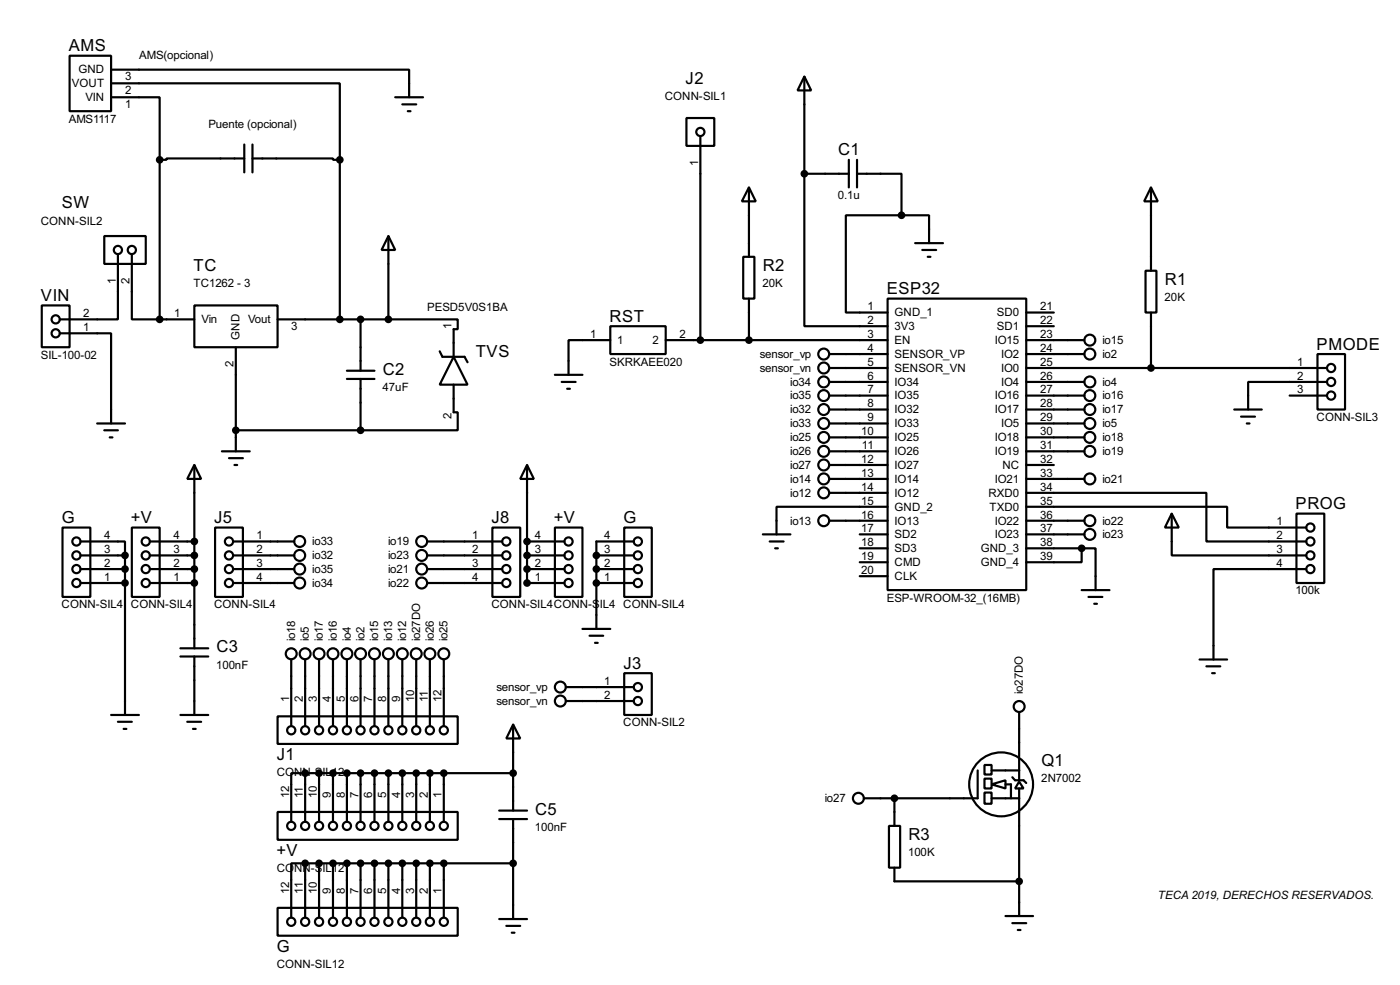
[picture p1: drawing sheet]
<svg xmlns="http://www.w3.org/2000/svg" width="256mm" height="180mm" viewBox="0 0 256 180" stroke-linecap="round" stroke-linejoin="round" font-family="sans-serif">
<g fill="none" stroke="#000" stroke-width=".4">
<path d="M12.8 10.2h7.6v10.2h-7.6zM20.4 12.8h54.6v5M20.4 15.3h41.9v14M20.4 17.8h8.9v11.5M72.4 17.8h5.1M73.7 19.1h2.6M147.4 14l1.2 2.6h-2.5zM147.4 14v17.8M29.3 29.3v29.2M44.8 29h-14.3v.3h-1.2M44.8 26.5v5.1M46.3 29h14.7v.3h1.3"/>
<path d="M46.3 26.5v5.1M62.3 29.3v29.2M74.7 20.4h.5M125.8 21.6h5.1v5.1h-5.1zM128.3 24.9v37.4M137.2 34.3l1.3 2.6h-2.6zM137.2 34.3v12.7M147.4 31.8v27.9h15.2M147.4 31.8h8.1M155.5 29.3v5M157 31.8h8.2v7.6M157 29.3v5"/>
<path d="M165.2 39.4h-10.2v17.8h7.6M165.2 39.4h5v5.1M210.9 34.3l1.2 2.6h-2.5zM210.9 34.3v15.3M7.7 55.9h5.1v7.7h-5.1zM19.1 43.2h7.6v5.1h-7.6zM21.6 46.5v12h-10.6M24.2 46.5v12h5.1M29.3 58.5h6.3M35.6 55.9h15.3v7.7h-15.3zM50.9 58.5h20.3M66.1 58.5v9.4"/>
<path d="M71.2 43.2l1.2 2.6h-2.5zM71.2 58.5h12.7v1.8h-.8v5M71.2 43.2v15.3M111.8 59.7h10.2v5.1h-10.2zM136.2 47h2v7.7h-2zM137.2 54.7v7.6M162.6 54.7h25.4v53.3h-25.4zM167.7 44.5h5.1M169 45.8h2.5M170 47h.5M188 57.2h5.1M188 59.7h5.1"/>
<path d="M209.9 49.6h2v7.6h-2zM210.9 57.2v10.2M11 61h9.4v16.5M17.8 77.5h5.1M19.1 78.8h2.5M43.2 63.6v19M43.2 78.8h22.9M63.6 69.4h5M63.6 67.9h5M66.1 69.4v9.4M80.6 64.3l.5 1h4l.6 1M83.1 65.3l2.6 5.1h-5.1z"/>
<path d="M83.1 70.4v5.1h.8v3.3h-17.8M101.7 68.6h5M102.9 69.9h2.6M103.9 71.2h.5M111.8 62.3h-7.6v6.3M122 62.3h40.6M151.9 67.4h10.7M151.9 64.8h10.7M151.9 69.9h10.7M151.9 72.4h10.7M151.9 75h10.7M151.9 77.5h10.7"/>
<path d="M188 67.4h55.1M188 62.3h10.7M188 64.8h10.7M188 69.9h10.7M188 72.4h10.7M188 75h10.7M188 77.5h10.7M226.1 75h5.1M227.4 76.3h2.5M228.4 77.5h.5M236.3 72.4h6.8M241.4 64.8h5v10.2h-5z"/>
<path d="M243.1 69.9h-14.4v5.1M11.5 96.6h5.1v12.7h-5.1zM14.8 99.1h8.1v2.6M20.1 80.1h.5M24.2 96.6h5.1v12.7h-5.1zM27.5 99.1h8.1M35.6 85.1l1.3 2.6h-2.6zM35.6 85.1v33.6M39.4 96.6h5.1v12.7h-5.1zM40.7 82.6h5.1M42 83.9h2.5M42.7 99.1h11.2"/>
<path d="M43 85.1h.5M78.3 99.1h13.7M90.2 96.6h5.1v12.7h-5.1zM96.6 85.1l1.2 2.6h-2.5zM96.6 85.1v21.6h6.8M96.6 99.1h6.8M101.7 96.6h5v12.7h-5zM114.4 96.6h5v12.7h-5zM116.1 99.1h-6.8v16M139.8 97.8h5M141 99.1h2.6M151.9 80.1h10.7"/>
<path d="M151.9 82.6h10.7M151.9 85.1h10.7M151.9 87.7h10.7M151.9 90.2h10.7M151.9 95.3h10.7M157.5 97.8h5.1M162.6 92.8h-20.3v5M188 92.8h36.8v3.8h14.5M188 90.2h33v8.9h18.3M188 80.1h10.7M188 82.6h10.7M188 85.1h5.1"/>
<path d="M188 87.7h10.7M188 95.3h10.7M188 97.8h10.7M214.7 94l1.3 2.6h-2.6zM214.7 94v7.7h24.6M237.5 94h5.1v12.7h-5.1zM14.8 104.2h8.1M14.8 101.7h8.1M14.8 106.7h8.1M22.9 101.7v29.2M27.5 104.2h8.1M27.5 101.7h8.1"/>
<path d="M27.5 106.7h8.1M33.1 118.7h5.1M42.7 104.2h11.2M42.7 101.7h11.2M42.7 106.7h11.2M78.3 104.2h13.7M78.3 101.7h13.7M78.3 106.7h13.7M96.6 104.2h6.8M96.6 101.7h6.8M106.7 115.1h5.1M108 116.4h2.5"/>
<path d="M109 117.7h.5M109.3 104.2h6.8M109.3 101.7h6.8M109.3 106.7h6.8M142 100.4h.5M157.5 100.4h5.1M157.5 102.9h5.1M157.5 105.5h5.1M188 100.4h10.2M198.2 100.4h2.5v7.6M198.2 100.4v2.5h-10.2M198.2 108h5.1"/>
<path d="M199.4 109.3h2.6M200.5 110.5h.5M239.3 104.2h-17v16.5M20.4 130.9h5.1M21.6 132.1h2.6M22.7 133.4h.5M33.1 130.9h5.1M33.1 120.2h5.1M34.3 132.1h2.6M35.4 133.4h.5M35.6 120.2v10.7M50.9 131.1h33v5.1h-33z"/>
<path d="M53.4 120.7v12.2M55.9 120.7v12.2M58.5 120.7v12.2M61 120.7v12.2M63.6 120.7v12.2M66.1 120.7v12.2M68.6 120.7v12.2M71.2 120.7v12.2M73.7 120.7v12.2M76.3 120.7v12.2M78.8 120.7v12.2M81.3 120.7v12.2"/>
<path d="M94 132.6l1.3 2.6h-2.5zM94 132.6v15.8M103.7 125.8h12.4M103.7 128.3h12.4M114.4 123.2h5v7.7h-5zM186.7 130.4v8.1M186.7 138.7v4.1M219.8 120.7h5M221 122h2.6M222.1 123.2h.5M50.9 148.6h33v5.1h-33zM55.9 158h-2.5v9.9"/>
<path d="M55.9 141.5h-2.5v8.9M55.9 158h38.1M55.9 141.5v8.9M55.9 158v9.9M55.9 141.5h38.1M58.5 141.5v8.9M58.5 158v9.9M61 141.5v8.9M61 158v9.9M63.6 141.5v8.9M63.6 158v9.9M66.1 141.5v8.9"/>
<path d="M66.1 158v9.9M68.6 141.5v8.9M68.6 158v9.9M71.2 141.5v8.9M71.2 158v9.9M73.7 141.5v8.9M73.7 158v9.9M76.3 141.5v8.9M76.3 158v9.9M78.8 141.5v8.9M78.8 158v9.9M81.3 141.5v8.9"/>
<path d="M81.3 158v9.9M91.5 148.4h5.1M91.5 149.9h5.1M94 149.9v18.3M162.9 151.2h2v7.6h-2zM163.9 146.1v5.1M163.9 158.8v2.5h22.8M179.1 141v5.1h-20.8M180.4 140h1.3v1.8h-1.3zM180.4 145.1h1.3v2h-1.3zM180.4 142.5h1.3v1.8h-1.3zM181.7 143.6l2.5-.8v1.5z"/>
<path d="M181.7 146.1h5M181.7 141h5M184.2 143.6h1v2.5M185.5 142.3l.5 .5h1.5l.5 .5M186.7 143.1l.8 1.2h-1.5zM186.7 144.3v23.4M50.9 166.2h33v5.1h-33zM91.5 168.2h5.1M92.8 169.5h2.5M93.8 170.7h.5M184.2 167.7h5.1M185.5 169h2.5"/>
<path d="M186.5 170.2h.5"/>
<circle cx="128.3" cy="24.2" r=".75"/>
<circle cx="10.2" cy="58.5" r=".75"/>
<circle cx="21.6" cy="45.8" r=".75"/>
<circle cx="24.1" cy="45.8" r=".75"/>
<circle cx="10.2" cy="61" r=".75"/>
<circle cx="150.9" cy="67.4" r="1"/>
<circle cx="150.9" cy="75" r="1"/>
<circle cx="150.9" cy="72.4" r="1"/>
<circle cx="150.9" cy="69.9" r="1"/>
<circle cx="150.9" cy="77.5" r="1"/>
<circle cx="150.9" cy="64.8" r="1"/>
<circle cx="199.6" cy="75" r="1"/>
<circle cx="199.6" cy="62.3" r="1"/>
<circle cx="199.6" cy="72.4" r="1"/>
<circle cx="199.6" cy="64.8" r="1"/>
<circle cx="199.6" cy="69.9" r="1"/>
<circle cx="199.6" cy="77.5" r="1"/>
<circle cx="243.8" cy="72.4" r=".75"/>
<circle cx="243.8" cy="67.4" r=".75"/>
<circle cx="243.8" cy="69.9" r=".75"/>
<circle cx="14" cy="99.1" r=".75"/>
<circle cx="26.7" cy="99.1" r=".75"/>
<circle cx="41.9" cy="99.1" r=".75"/>
<circle cx="54.9" cy="99.1" r="1"/>
<circle cx="77.2" cy="99.1" r="1"/>
<circle cx="92.7" cy="99.1" r=".75"/>
<circle cx="104.1" cy="99.1" r=".75"/>
<circle cx="116.8" cy="99.1" r=".75"/>
<circle cx="150.9" cy="85.1" r="1"/>
<circle cx="150.9" cy="82.6" r="1"/>
<circle cx="150.9" cy="90.2" r="1"/>
<circle cx="150.9" cy="95.3" r="1"/>
<circle cx="150.9" cy="80.1" r="1"/>
<circle cx="150.9" cy="87.7" r="1"/>
<circle cx="199.6" cy="95.3" r="1"/>
<circle cx="199.6" cy="97.8" r="1"/>
<circle cx="199.6" cy="80.1" r="1"/>
<circle cx="199.6" cy="82.6" r="1"/>
<circle cx="199.6" cy="87.7" r="1"/>
<circle cx="240" cy="99.1" r=".75"/>
<circle cx="240" cy="96.6" r=".75"/>
<circle cx="14" cy="101.7" r=".75"/>
<circle cx="14" cy="106.7" r=".75"/>
<circle cx="14" cy="104.2" r=".75"/>
<circle cx="26.7" cy="101.7" r=".75"/>
<circle cx="26.7" cy="106.7" r=".75"/>
<circle cx="26.7" cy="104.2" r=".75"/>
<circle cx="41.9" cy="101.7" r=".75"/>
<circle cx="41.9" cy="104.2" r=".75"/>
<circle cx="41.9" cy="106.7" r=".75"/>
<circle cx="53.3" cy="119.7" r="1"/>
<circle cx="54.9" cy="104.2" r="1"/>
<circle cx="54.9" cy="106.7" r="1"/>
<circle cx="54.9" cy="101.7" r="1"/>
<circle cx="55.9" cy="119.7" r="1"/>
<circle cx="58.4" cy="119.7" r="1"/>
<circle cx="61" cy="119.7" r="1"/>
<circle cx="63.5" cy="119.7" r="1"/>
<circle cx="66" cy="119.7" r="1"/>
<circle cx="68.6" cy="119.7" r="1"/>
<circle cx="71.1" cy="119.7" r="1"/>
<circle cx="73.7" cy="119.7" r="1"/>
<circle cx="76.2" cy="119.7" r="1"/>
<circle cx="77.2" cy="106.7" r="1"/>
<circle cx="77.2" cy="104.2" r="1"/>
<circle cx="77.2" cy="101.7" r="1"/>
<circle cx="78.7" cy="119.7" r="1"/>
<circle cx="81.3" cy="119.7" r="1"/>
<circle cx="92.7" cy="101.7" r=".75"/>
<circle cx="92.7" cy="106.7" r=".75"/>
<circle cx="92.7" cy="104.2" r=".75"/>
<circle cx="104.1" cy="101.7" r=".75"/>
<circle cx="104.1" cy="106.7" r=".75"/>
<circle cx="104.1" cy="104.2" r=".75"/>
<circle cx="116.8" cy="101.7" r=".75"/>
<circle cx="116.8" cy="106.7" r=".75"/>
<circle cx="116.8" cy="104.2" r=".75"/>
<circle cx="240" cy="101.7" r=".75"/>
<circle cx="240" cy="104.2" r=".75"/>
<circle cx="53.3" cy="133.7" r=".75"/>
<circle cx="55.9" cy="133.7" r=".75"/>
<circle cx="58.4" cy="133.7" r=".75"/>
<circle cx="61" cy="133.7" r=".75"/>
<circle cx="63.5" cy="133.7" r=".75"/>
<circle cx="66" cy="133.7" r=".75"/>
<circle cx="68.6" cy="133.7" r=".75"/>
<circle cx="71.1" cy="133.7" r=".75"/>
<circle cx="73.7" cy="133.7" r=".75"/>
<circle cx="76.2" cy="133.7" r=".75"/>
<circle cx="78.7" cy="133.7" r=".75"/>
<circle cx="81.3" cy="133.7" r=".75"/>
<circle cx="102.6" cy="128.3" r="1"/>
<circle cx="102.6" cy="125.8" r="1"/>
<circle cx="116.8" cy="128.3" r=".75"/>
<circle cx="116.8" cy="125.8" r=".75"/>
<circle cx="186.7" cy="129.3" r="1"/>
<circle cx="53.3" cy="151.2" r=".75"/>
<circle cx="55.9" cy="151.2" r=".75"/>
<circle cx="58.4" cy="151.2" r=".75"/>
<circle cx="61" cy="151.2" r=".75"/>
<circle cx="63.5" cy="151.2" r=".75"/>
<circle cx="66" cy="151.2" r=".75"/>
<circle cx="68.6" cy="151.2" r=".75"/>
<circle cx="71.1" cy="151.2" r=".75"/>
<circle cx="73.7" cy="151.2" r=".75"/>
<circle cx="76.2" cy="151.2" r=".75"/>
<circle cx="78.7" cy="151.2" r=".75"/>
<circle cx="81.3" cy="151.2" r=".75"/>
<circle cx="157.2" cy="146.1" r="1"/>
<circle cx="183.4" cy="143.6" r="5.9"/>
<circle cx="53.3" cy="168.7" r=".75"/>
<circle cx="55.9" cy="168.7" r=".75"/>
<circle cx="58.4" cy="168.7" r=".75"/>
<circle cx="61" cy="168.7" r=".75"/>
<circle cx="63.5" cy="168.7" r=".75"/>
<circle cx="66" cy="168.7" r=".75"/>
<circle cx="68.6" cy="168.7" r=".75"/>
<circle cx="71.1" cy="168.7" r=".75"/>
<circle cx="73.7" cy="168.7" r=".75"/>
<circle cx="76.2" cy="168.7" r=".75"/>
<circle cx="78.7" cy="168.7" r=".75"/>
<circle cx="81.3" cy="168.7" r=".75"/>
</g>
<g fill="#000">
<circle cx="96.6" cy="99.1" r=".2"/>
<circle cx="96.6" cy="101.7" r=".2"/>
<circle cx="96.6" cy="106.7" r=".2"/>
<circle cx="96.6" cy="104.2" r=".2"/>
<circle cx="109.3" cy="104.2" r=".2"/>
<circle cx="109.3" cy="101.7" r=".2"/>
<circle cx="109.3" cy="106.7" r=".2"/>
</g>
<g fill="#000" stroke="#000" stroke-width=".4">
<circle cx="29.2" cy="29.3" r=".5"/>
<circle cx="62.2" cy="29.3" r=".5"/>
<circle cx="147.3" cy="31.8" r=".5"/>
<circle cx="165.1" cy="39.4" r=".5"/>
<circle cx="29.2" cy="58.5" r=".5"/>
<circle cx="62.2" cy="58.5" r=".5"/>
<circle cx="66" cy="58.5" r=".5"/>
<circle cx="71.1" cy="58.5" r=".5"/>
<circle cx="43.2" cy="78.8" r=".5"/>
<circle cx="66" cy="78.8" r=".5"/>
<circle cx="128.3" cy="62.3" r=".5"/>
<circle cx="137.2" cy="62.3" r=".5"/>
<circle cx="210.8" cy="67.4" r=".5"/>
<circle cx="35.6" cy="99.1" r=".5"/>
<circle cx="96.5" cy="99.1" r=".5"/>
<circle cx="22.9" cy="106.7" r=".5"/>
<circle cx="22.9" cy="104.2" r=".5"/>
<circle cx="22.9" cy="101.7" r=".5"/>
<circle cx="35.6" cy="104.2" r=".5"/>
<circle cx="35.6" cy="106.7" r=".5"/>
<circle cx="35.6" cy="101.7" r=".5"/>
<circle cx="96.5" cy="106.7" r=".5"/>
<circle cx="96.5" cy="104.2" r=".5"/>
<circle cx="96.5" cy="101.7" r=".5"/>
<circle cx="109.2" cy="106.7" r=".5"/>
<circle cx="109.2" cy="104.2" r=".5"/>
<circle cx="109.2" cy="101.7" r=".5"/>
<circle cx="198.1" cy="100.4" r=".5"/>
<circle cx="55.9" cy="141.5" r=".5"/>
<circle cx="55.9" cy="158" r=".5"/>
<circle cx="58.4" cy="141.5" r=".5"/>
<circle cx="58.4" cy="158" r=".5"/>
<circle cx="61" cy="141.5" r=".5"/>
<circle cx="61" cy="158" r=".5"/>
<circle cx="63.5" cy="158" r=".5"/>
<circle cx="63.5" cy="141.5" r=".5"/>
<circle cx="66" cy="158" r=".5"/>
<circle cx="66" cy="141.5" r=".5"/>
<circle cx="68.6" cy="141.5" r=".5"/>
<circle cx="68.6" cy="158" r=".5"/>
<circle cx="71.1" cy="158" r=".5"/>
<circle cx="71.1" cy="141.5" r=".5"/>
<circle cx="73.7" cy="141.5" r=".5"/>
<circle cx="73.7" cy="158" r=".5"/>
<circle cx="76.2" cy="141.5" r=".5"/>
<circle cx="76.2" cy="158" r=".5"/>
<circle cx="78.7" cy="141.5" r=".5"/>
<circle cx="78.7" cy="158" r=".5"/>
<circle cx="81.3" cy="141.5" r=".5"/>
<circle cx="81.3" cy="158" r=".5"/>
<circle cx="94" cy="158" r=".5"/>
<circle cx="94" cy="141.5" r=".5"/>
<circle cx="163.8" cy="146.1" r=".5"/>
<circle cx="186.7" cy="161.3" r=".5"/>
</g>
<g font-size="3.4">
<text x="12.6" y="9.4">AMS</text>
<text x="125.6" y="15.3">J2</text>
<text x="153.6" y="28.5">C1</text>
<text x="11.3" y="38.1">SW</text>
<text x="35.5" y="49.6">TC</text>
<text x="139.8" y="49.6">R2</text>
<text x="162.5" y="53.9">ESP32</text>
<text x="213.4" y="52.1">R1</text>
<text x="7.5" y="55.1">VIN</text>
<text x="111.7" y="58.9">RST</text>
<text x="87.2" y="65.3">TVS</text>
<text x="241.2" y="64">PMODE</text>
<text x="70.2" y="68.6">C2</text>
<text x="11.3" y="95.8">G</text>
<text x="24" y="95.8">+V</text>
<text x="39.3" y="95.8">J5</text>
<text x="90.1" y="95.8">J8</text>
<text x="101.5" y="95.8">+V</text>
<text x="114.2" y="95.8">G</text>
<text x="237.4" y="93.2">PROG</text>
<text x="39.7" y="119.4">C3</text>
<text x="114.2" y="122.4">J3</text>
<text x="50.7" y="139.2">J1</text>
<text x="190.8" y="140.3">Q1</text>
<text x="98.1" y="149.2">C5</text>
<text x="166.4" y="153.7">R3</text>
<text x="50.7" y="156.7">+V</text>
<text x="50.7" y="174.2">G</text>
</g>
<g font-size="2.4">
<text x="25.5" y="10.8">AMS(opcional)</text>
<text x="13.2" y="15.9">VOUT</text>
<text x="14.4" y="13.4">GND</text>
<text x="22.9" y="17.1">2</text>
<text x="22.9" y="14.6">3</text>
<text x="12.6" y="22.4">AMS1117</text>
<text x="15.6" y="18.5">VIN</text>
<text x="22.9" y="19.7">1</text>
<text x="38.2" y="23.5">Puente (opcional)</text>
<text x="121.8" y="18.3">CONN-SIL1</text>
<text x="127.9" y="30.4" transform="rotate(-90 127.9 30.4)">1</text>
<text x="7.5" y="41.1">CONN-SIL2</text>
<text x="153.5" y="36.4">0.1u</text>
<text x="21.2" y="52" transform="rotate(-90 21.2 52)">1</text>
<text x="23.8" y="52" transform="rotate(-90 23.8 52)">2</text>
<text x="35.4" y="52.6">TC1262 - 3</text>
<text x="139.7" y="52.6">20K</text>
<text x="15.3" y="58.1">2</text>
<text x="31.9" y="58.1">1</text>
<text x="36.9" y="59.2">Vin</text>
<text x="45.4" y="59.2">Vout</text>
<text x="78.2" y="56.8">PESD5V0S1BA</text>
<text x="158.9" y="56.8">1</text>
<text x="158.9" y="59.3">2</text>
<text x="163.9" y="57.9">GND_1</text>
<text x="182.6" y="57.9">SD0</text>
<text x="190.6" y="56.8">21</text>
<text x="190.6" y="59.3">22</text>
<text x="213.4" y="55">20K</text>
<text x="7.5" y="65.6">SIL-100-02</text>
<text x="15.3" y="60.6">1</text>
<text x="43.9" y="62.2" transform="rotate(-90 43.9 62.2)">GND</text>
<text x="53.4" y="60.3">3</text>
<text x="82.7" y="60.3" transform="rotate(-90 82.7 60.3)">1</text>
<text x="108.1" y="61.9">1</text>
<text x="113.1" y="63">1</text>
<text x="119.6" y="63">2</text>
<text x="124.5" y="61.9">2</text>
<text x="139.2" y="65.5">sensor_vp</text>
<text x="158.9" y="61.9">3</text>
<text x="158.9" y="64.4">4</text>
<text x="163.9" y="60.4">3V3</text>
<text x="163.9" y="63">EN</text>
<text x="163.9" y="65.5">SENSOR_VP</text>
<text x="182.2" y="63">IO15</text>
<text x="182.6" y="60.4">SD1</text>
<text x="183.4" y="65.5">IO2</text>
<text x="190.6" y="61.9">23</text>
<text x="190.6" y="64.4">24</text>
<text x="202" y="63">io15</text>
<text x="202" y="65.5">io2</text>
<text x="42.8" y="67.2" transform="rotate(-90 42.8 67.2)">2</text>
<text x="70.1" y="71.6">47uF</text>
<text x="111.6" y="66.9">SKRKAEE020</text>
<text x="139.2" y="68.1">sensor_vn</text>
<text x="144.8" y="70.6">io34</text>
<text x="158.9" y="67">5</text>
<text x="158.9" y="69.5">6</text>
<text x="158.9" y="72">7</text>
<text x="163.9" y="68.1">SENSOR_VN</text>
<text x="163.9" y="70.6">IO34</text>
<text x="183.4" y="68.1">IO0</text>
<text x="183.4" y="70.6">IO4</text>
<text x="190.6" y="67">25</text>
<text x="190.6" y="69.5">26</text>
<text x="190.6" y="72">27</text>
<text x="202" y="70.6">io4</text>
<text x="237.7" y="67">1</text>
<text x="237.7" y="69.5">2</text>
<text x="237.7" y="72">3</text>
<text x="82.7" y="76.6" transform="rotate(-90 82.7 76.6)">2</text>
<text x="144.8" y="73.1">io35</text>
<text x="144.8" y="75.7">io32</text>
<text x="158.9" y="74.6">8</text>
<text x="158.9" y="77.1">9</text>
<text x="163.9" y="73.1">IO35</text>
<text x="163.9" y="75.7">IO32</text>
<text x="182.2" y="73.1">IO16</text>
<text x="182.2" y="75.7">IO17</text>
<text x="190.6" y="74.6">28</text>
<text x="190.6" y="77.1">29</text>
<text x="202" y="73.1">io16</text>
<text x="202" y="75.7">io17</text>
<text x="241.2" y="77.1">CONN-SIL3</text>
<text x="144.8" y="78.2">io33</text>
<text x="144.8" y="80.8">io25</text>
<text x="144.8" y="83.3">io26</text>
<text x="157.8" y="79.7">10</text>
<text x="157.9" y="82.2">11</text>
<text x="163.9" y="78.2">IO33</text>
<text x="163.9" y="80.8">IO25</text>
<text x="163.9" y="83.3">IO26</text>
<text x="182.2" y="80.8">IO18</text>
<text x="182.2" y="83.3">IO19</text>
<text x="183.4" y="78.2">IO5</text>
<text x="190.6" y="79.7">30</text>
<text x="190.6" y="82.2">31</text>
<text x="202" y="78.2">io5</text>
<text x="202" y="80.8">io18</text>
<text x="202" y="83.3">io19</text>
<text x="144.8" y="85.8">io27</text>
<text x="144.8" y="88.4">io14</text>
<text x="157.8" y="84.7">12</text>
<text x="157.8" y="87.3">13</text>
<text x="157.8" y="89.8">14</text>
<text x="163.9" y="85.8">IO27</text>
<text x="163.9" y="88.4">IO14</text>
<text x="182.2" y="88.4">IO21</text>
<text x="183.6" y="85.8">NC</text>
<text x="190.6" y="84.7">32</text>
<text x="190.6" y="87.3">33</text>
<text x="190.6" y="89.8">34</text>
<text x="202" y="88.4">io21</text>
<text x="144.8" y="90.9">io12</text>
<text x="157.8" y="92.4">15</text>
<text x="157.8" y="94.9">16</text>
<text x="163.9" y="90.9">IO12</text>
<text x="163.9" y="93.5">GND_2</text>
<text x="181.1" y="90.9">RXD0</text>
<text x="181.3" y="93.5">TXD0</text>
<text x="190.6" y="92.4">35</text>
<text x="190.6" y="94.9">36</text>
<text x="19.1" y="101.2">3</text>
<text x="19.1" y="98.7">4</text>
<text x="31.8" y="101.2">3</text>
<text x="31.8" y="98.7">4</text>
<text x="47" y="98.7">1</text>
<text x="47" y="101.2">2</text>
<text x="57.2" y="99.8">io33</text>
<text x="71.1" y="99.8">io19</text>
<text x="86.5" y="98.7">1</text>
<text x="86.5" y="101.2">2</text>
<text x="98" y="101.2">3</text>
<text x="98" y="98.7">4</text>
<text x="110.7" y="101.2">3</text>
<text x="110.7" y="98.7">4</text>
<text x="144.8" y="96">io13</text>
<text x="157.8" y="97.4">17</text>
<text x="157.8" y="100">18</text>
<text x="163.9" y="96">IO13</text>
<text x="163.9" y="98.5">SD2</text>
<text x="163.9" y="101.1">SD3</text>
<text x="179.7" y="101.1">GND_3</text>
<text x="182.2" y="96">IO22</text>
<text x="182.2" y="98.5">IO23</text>
<text x="190.6" y="97.4">37</text>
<text x="190.6" y="100">38</text>
<text x="202" y="96">io22</text>
<text x="202" y="98.5">io23</text>
<text x="233.9" y="96.2">1</text>
<text x="233.9" y="98.7">2</text>
<text x="233.9" y="101.2">3</text>
<text x="19.1" y="106.3">1</text>
<text x="19.1" y="103.8">2</text>
<text x="31.8" y="106.3">1</text>
<text x="31.8" y="103.8">2</text>
<text x="47" y="103.8">3</text>
<text x="47" y="106.3">4</text>
<text x="57.2" y="107.4">io34</text>
<text x="57.2" y="104.9">io35</text>
<text x="57.2" y="102.4">io32</text>
<text x="71.1" y="102.4">io23</text>
<text x="71.1" y="104.9">io21</text>
<text x="71.1" y="107.4">io22</text>
<text x="86.5" y="103.8">3</text>
<text x="86.5" y="106.3">4</text>
<text x="98" y="106.3">1</text>
<text x="98" y="103.8">2</text>
<text x="110.7" y="106.3">1</text>
<text x="110.7" y="103.8">2</text>
<text x="157.8" y="102.5">19</text>
<text x="157.8" y="105.1">20</text>
<text x="163.9" y="103.6">CMD</text>
<text x="163.9" y="106.2">CLK</text>
<text x="179.7" y="103.6">GND_4</text>
<text x="190.6" y="102.5">39</text>
<text x="233.9" y="103.8">4</text>
<text x="11.3" y="111.4">CONN-SIL4</text>
<text x="24" y="111.4">CONN-SIL4</text>
<text x="39.2" y="111.4">CONN-SIL4</text>
<text x="90" y="111.4">CONN-SIL4CONN-S</text>
<text x="109.9" y="111.4">IL4 CONN-SIL4</text>
<text x="162.4" y="110.1">ESP-WROOM-32_(16MB)</text>
<text x="237.3" y="108.8">100k</text>
<text x="54.1" y="117.4" transform="rotate(-90 54.1 117.4)">io18</text>
<text x="56.6" y="117.4" transform="rotate(-90 56.6 117.4)">io5</text>
<text x="59.2" y="117.4" transform="rotate(-90 59.2 117.4)">io17</text>
<text x="61.7" y="117.4" transform="rotate(-90 61.7 117.4)">io16</text>
<text x="64.3" y="117.4" transform="rotate(-90 64.3 117.4)">io4</text>
<text x="66.8" y="117.4" transform="rotate(-90 66.8 117.4)">io2</text>
<text x="69.3" y="117.4" transform="rotate(-90 69.3 117.4)">io15</text>
<text x="71.9" y="117.4" transform="rotate(-90 71.9 117.4)">io13</text>
<text x="74.4" y="117.4" transform="rotate(-90 74.4 117.4)">io12</text>
<text x="77" y="117.4" transform="rotate(-90 77 117.4)">io27DO</text>
<text x="79.5" y="117.4" transform="rotate(-90 79.5 117.4)">io26</text>
<text x="82" y="117.4" transform="rotate(-90 82 117.4)">io25</text>
<text x="39.6" y="122.4">100nF</text>
<text x="110.7" y="125.4">1</text>
<text x="52.9" y="128.6" transform="rotate(-90 52.9 128.6)">1</text>
<text x="55.5" y="128.6" transform="rotate(-90 55.5 128.6)">2</text>
<text x="58" y="128.5" transform="rotate(-90 58 128.5)">3</text>
<text x="60.6" y="128.6" transform="rotate(-90 60.6 128.6)">4</text>
<text x="63.1" y="128.6" transform="rotate(-90 63.1 128.6)">5</text>
<text x="65.6" y="128.6" transform="rotate(-90 65.6 128.6)">6</text>
<text x="68.2" y="128.6" transform="rotate(-90 68.2 128.6)">7</text>
<text x="70.7" y="128.5" transform="rotate(-90 70.7 128.5)">8</text>
<text x="73.3" y="128.6" transform="rotate(-90 73.3 128.6)">9</text>
<text x="75.8" y="128.6" transform="rotate(-90 75.8 128.6)">10</text>
<text x="78.3" y="128.6" transform="rotate(-90 78.3 128.6)">11</text>
<text x="80.9" y="128.6" transform="rotate(-90 80.9 128.6)">12</text>
<text x="91" y="126.5">sensor_vp</text>
<text x="91" y="129">sensor_vn</text>
<text x="110.7" y="127.9">2</text>
<text x="187.4" y="127" transform="rotate(-90 187.4 127)">io27DO</text>
<text x="114.2" y="133">CONN-SIL2</text>
<text x="50.7" y="142.1">CO</text>
<text x="53.9" y="142.1">NN-S</text>
<text x="59.1" y="142.1">IL12</text>
<text x="190.8" y="143.2">2N7002</text>
<text x="52.9" y="146.1" transform="rotate(-90 52.9 146.1)">12</text>
<text x="55.5" y="146.1" transform="rotate(-90 55.5 146.1)">11</text>
<text x="58.1" y="146.1" transform="rotate(-90 58.1 146.1)">10</text>
<text x="60.6" y="146.1" transform="rotate(-90 60.6 146.1)">9</text>
<text x="63.2" y="146.1" transform="rotate(-90 63.2 146.1)">8</text>
<text x="65.7" y="146.1" transform="rotate(-90 65.7 146.1)">7</text>
<text x="68.2" y="146.1" transform="rotate(-90 68.2 146.1)">6</text>
<text x="70.8" y="146.1" transform="rotate(-90 70.8 146.1)">5</text>
<text x="73.3" y="146.1" transform="rotate(-90 73.3 146.1)">4</text>
<text x="75.9" y="146.1" transform="rotate(-90 75.9 146.1)">3</text>
<text x="78.4" y="146.1" transform="rotate(-90 78.4 146.1)">2</text>
<text x="80.9" y="146.1" transform="rotate(-90 80.9 146.1)">1</text>
<text x="151.1" y="146.8">io27</text>
<text x="98" y="152.1">100nF</text>
<text x="50.7" y="159.6">CO</text>
<text x="53.9" y="159.6">NN-S</text>
<text x="59.1" y="159.6">IL12</text>
<text x="166.4" y="156.7">100K</text>
<text x="52.9" y="163.6" transform="rotate(-90 52.9 163.6)">12</text>
<text x="55.5" y="163.6" transform="rotate(-90 55.5 163.6)">11</text>
<text x="58" y="163.6" transform="rotate(-90 58 163.6)">10</text>
<text x="60.6" y="163.6" transform="rotate(-90 60.6 163.6)">9</text>
<text x="63.1" y="163.6" transform="rotate(-90 63.1 163.6)">8</text>
<text x="65.6" y="163.6" transform="rotate(-90 65.6 163.6)">7</text>
<text x="68.2" y="163.6" transform="rotate(-90 68.2 163.6)">6</text>
<text x="70.7" y="163.6" transform="rotate(-90 70.7 163.6)">5</text>
<text x="73.3" y="163.6" transform="rotate(-90 73.3 163.6)">4</text>
<text x="75.8" y="163.6" transform="rotate(-90 75.8 163.6)">3</text>
<text x="78.4" y="163.6" transform="rotate(-90 78.4 163.6)">2</text>
<text x="80.9" y="163.6" transform="rotate(-90 80.9 163.6)">1</text>
<text x="212.1" y="164.5">TECA 2019, DERECHOS RESERVADOS.</text>
<text x="50.7" y="177.2">CONN-SIL12</text>
</g>
</svg>
